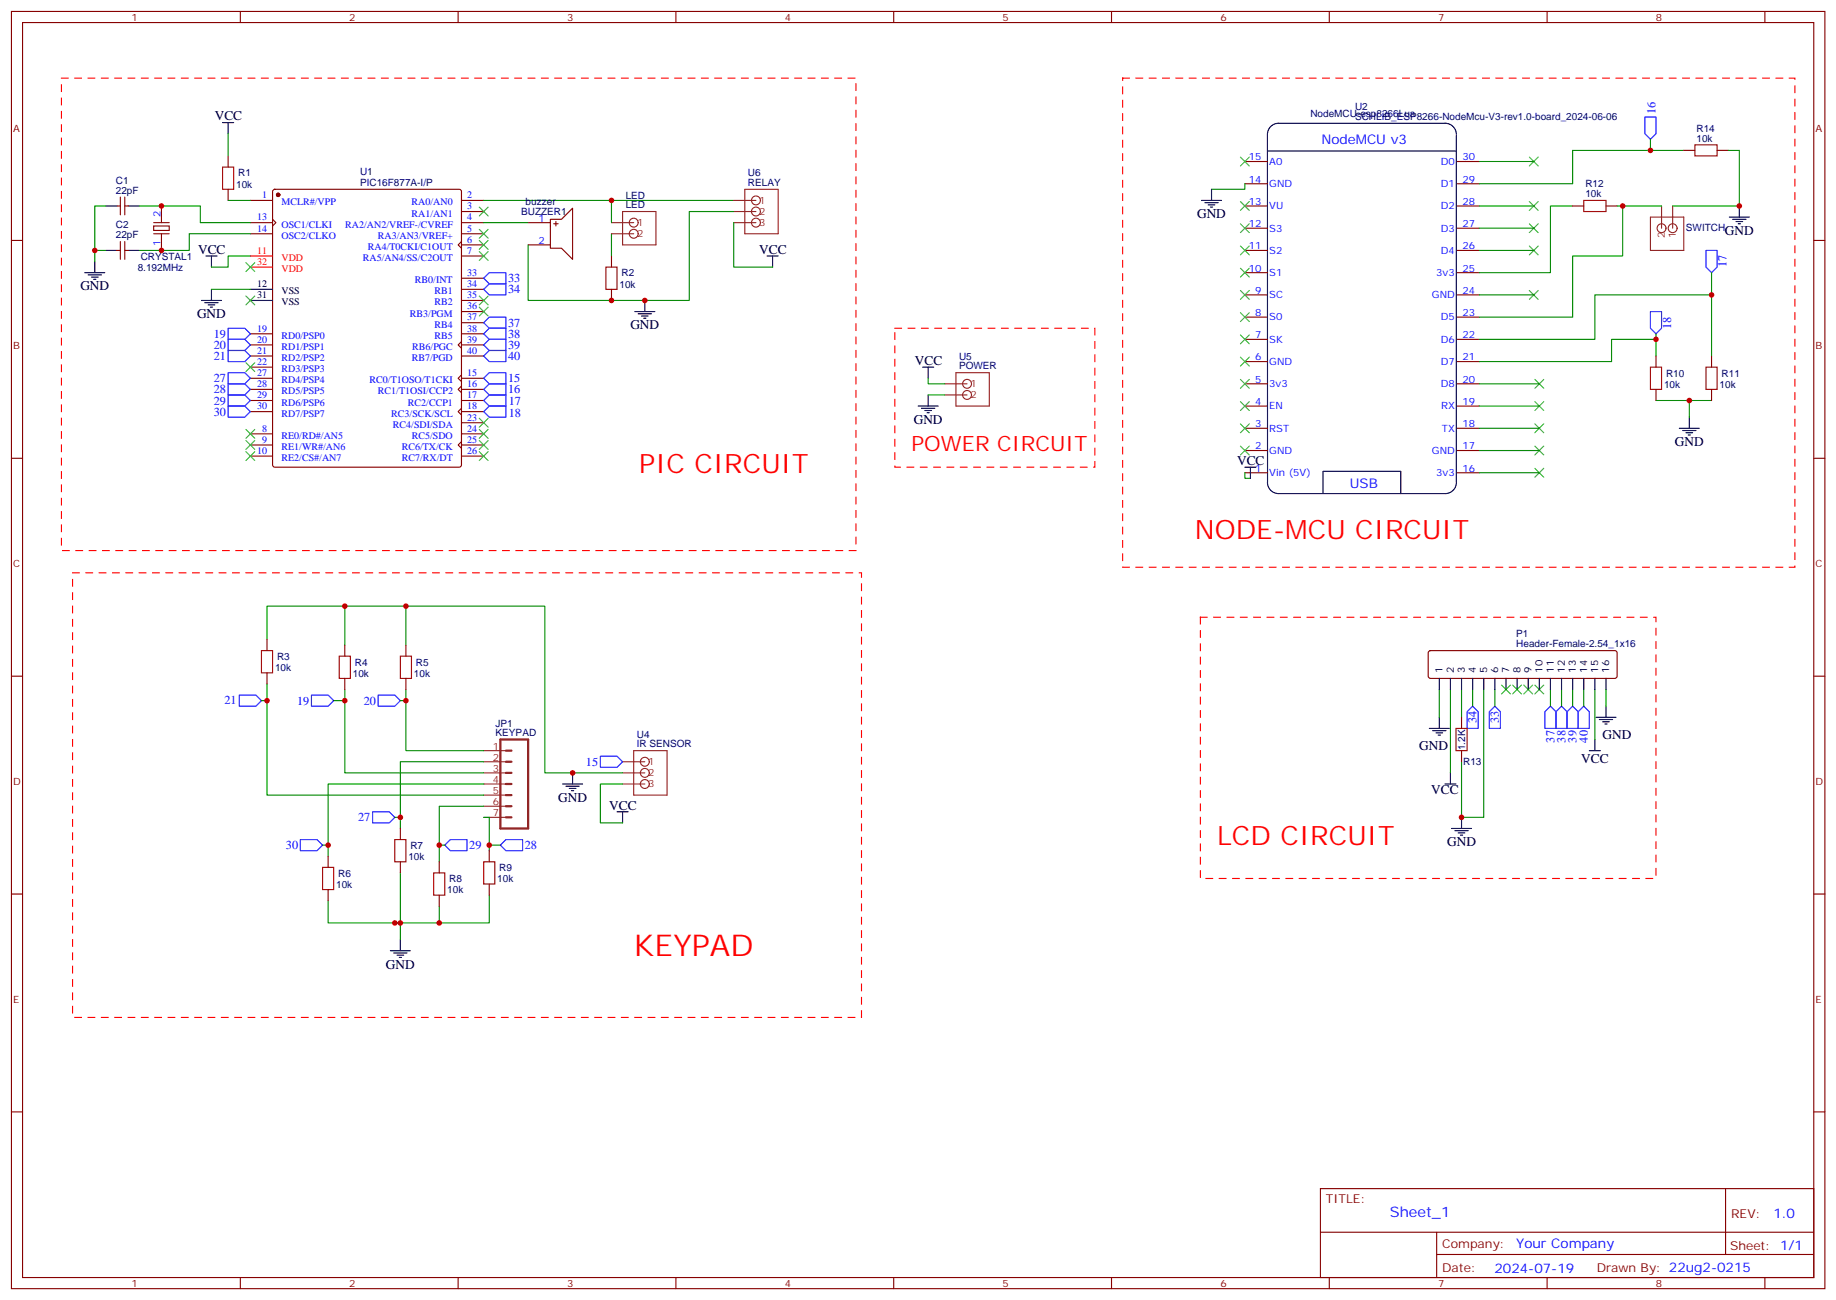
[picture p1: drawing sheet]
<svg xmlns="http://www.w3.org/2000/svg" width="583mm" height="413mm" viewBox="0 0 583 413" stroke-linecap="round" stroke-linejoin="round" font-family="sans-serif">
<g fill="none" stroke="#870000" stroke-width=".35">
<path d="M3.6 3.6h575.8v405.4h-575.8zM7.2 7.2h568.6v398.2h-568.6zM76.3 3.6v3.6M145.5 3.6v3.6M214.6 3.6v3.6M283.7 3.6v3.6M352.9 3.6v3.6M422 3.6v3.6M491.2 3.6v3.6M560.3 3.6v3.6M72.4 49.5v3.5M395.2 58.3h7.1"/>
<path d="M395.2 51.3h7.1M462.6 58.3h7.1M462.6 51.3h7.1M534.6 47.7h3.5M545.1 47.7h3.6M3.6 76.3h3.6M37.1 65.4h1.1M37.1 79.5h1.1M38.2 62.5v5.7M38.2 76.7v5.6M39.6 65.4h1.1M39.6 79.5h1.1"/>
<path d="M39.6 62.5v5.7M39.6 76.7v5.6M48.8 71.7h4.9v1.4h-4.9zM51.3 65.4v5.3M51.3 74.2v5.3M72.4 60.1v3.5M79.5 74.2h7M79.5 70.7h7M79.5 63.6h7M86.5 69.6l1.1 1.1-1.1 1M86.8 60.3l.4-.2h58.6l.5 .2 .2 .5v86.8l-.2 .5-.5 .2h-58.6l-.5-.3-.2-.4v-86.8zM146.5 76.7l-1 1 1 1.1"/>
<path d="M146.5 74.2h7.1M146.5 70.7h7.1M146.5 77.7h7.1M146.5 67.1h7.1M146.5 63.6h7.1M167.7 70.7h7M167.7 77.7h7M174.7 69.6h3.6l3.5-3.5v16.2l-3.5-3.5h-3.6zM175.8 71h1.4M176.5 70.3v1.4M395.2 65.4h7.1M395.2 72.4h7.1"/>
<path d="M395.2 79.5h7.1M462.6 65.4h7.1M462.6 72.4h7.1M462.6 79.5h7.1M499.3 65.4h3.5M509.9 65.4h3.5M575.8 76.3h3.6M146.5 98.9h7.1M146.5 95.4h7.1M146.5 91.8h7.1M146.5 88.3h7.1M146.5 81.2h7.1"/>
<path d="M194.1 81.2v3.6M194.1 91.8v3.6M395.2 86.5h7.1M395.2 93.6h7.1M462.6 86.5h7.1M462.6 93.6h7.1M79.5 113h7M79.5 109.5h7M79.5 105.9h7M79.5 116.5h7M146.5 108.4l-1 1.1 1 1M146.5 119l-1 1.1 1 1"/>
<path d="M146.5 113h7.1M146.5 109.5h7.1M146.5 105.9h7.1M146.5 102.4h7.1M395.2 100.6h7.1M395.2 107.7h7.1M395.2 114.8h7.1M462.6 100.6h7.1M462.6 107.7h7.1M462.6 114.8h7.1M525.7 113v3.5M543.4 113v3.5"/>
<path d="M79.5 130.6h7M79.5 127.1h7M79.5 123.6h7M79.5 120.1h7M79.5 137.7h7M146.5 129.6l-1 1 1 1.1M146.5 122.5l-1 1.1 1 1M146.5 130.6h7.1M146.5 127.1h7.1M146.5 123.6h7.1M146.5 120.1h7.1M146.5 137.7h7.1"/>
<path d="M146.5 134.2h7.1M395.2 121.8h7.1M395.2 128.9h7.1M395.2 135.9h7.1M462.6 121.8h7.1M462.6 128.9h7.1M462.6 135.9h7.1M525.7 123.6v3.5M543.4 123.6v3.5M3.6 145.5h3.6M79.5 144.7h7M79.5 141.2h7"/>
<path d="M146.5 140.2l-1 1 1 1.1M146.5 144.7h7.1M146.5 141.2h7.1M395.2 143h7.1M395.2 150h7.1M462.6 143h7.1M462.6 150h7.1M575.8 145.5h3.6M3.6 214.6h3.6M84.8 203v3.5M84.8 213.5v3.6M109.5 204.7v3.5"/>
<path d="M109.5 215.3v3.5M128.9 204.7v3.5M128.9 215.3v3.5M453.7 206.7l.4-.2h58.6l.5 .2 .2 .5v7.4l-.2 .5-.5 .2h-58.6l-.5-.2-.2-.5v-7.4zM575.8 214.6h3.6M464 227.6v3.6M464 238.2v3.6M104.2 271.7v3.6M127.1 262.9v3.6M127.1 273.5v3.5M139.5 273.5v3.5M155.3 270v3.5"/>
<path d="M3.6 283.7h3.6M104.2 282.3v3.6M139.5 284.1v3.5M155.3 280.6v3.5M575.8 283.7h3.6M3.6 352.9h3.6M575.8 352.9h3.6M419.2 377.2h156.6v28.2h-156.6zM547.8 377.2v20.9M419.2 391.1h156.5M456.1 398.1h119.6M456.1 391.1v14.1"/>
<path d="M76.3 405.4v3.6M145.5 405.4v3.6M214.6 405.4v3.6M283.7 405.4v3.6M352.9 405.4v3.6M422 405.4v3.6M491.2 405.4v3.6M560.3 405.4v3.6"/>
</g>
<circle cx="88.3" cy="61.8" r=".53" fill="#870000" stroke="#870000" stroke-width=".35"/>
<path d="M79.5 84.8h7M79.5 81.2h7" fill="none" stroke="#f00" stroke-width=".35"/>
<g fill="none" stroke="#000" stroke-width=".35">
<path d="M70.7 38.9h3.5M72.4 38.9v3.5M402.4 42.7a3.5 3.5 0 0 1 3.5-3.6h52.9a3.5 3.5 0 0 1 3.6 3.6M402.4 47.9h60M402.4 42.6v110.5M462.4 42.9v110.1M33.6 65.4h3.5M33.6 79.5h3.5M40.7 65.4h3.5M40.7 79.5h3.5M381.5 63.6h6.3M382.5 64.3h4.3"/>
<path d="M383.6 65h2.1M384.3 65.7h.7M384.6 60.1v3.5M549 68.9h6.4M550.1 69.6h4.2M551.1 70.3h2.2M551.9 71h.7M552.2 65.4v3.5M26.9 86.5h6.4M28 87.2h4.2M29 87.9h2.2M29.7 88.7h.7"/>
<path d="M30.1 83v3.5M64 95.4h6.3M65 96.1h4.3M65.4 81.2h3.5M66.1 96.8h2.1M66.8 97.5h.7M67.1 81.2v3.6M67.1 91.8v3.6M79.5 95.4h7M79.5 91.8h7M201.5 98.9h6.4M202.6 99.6h4.2"/>
<path d="M204.7 95.4v3.5M243.5 81.2h3.6M245.3 81.2v3.6M203.7 100.3h2.1M204.4 101h.7M292.9 116.5h3.5M294.7 116.5v3.6M291.5 128.9h6.4M292.6 129.6h4.2M293.6 130.3h2.1M294.3 131h.7M294.7 125.3v3.6"/>
<path d="M533.2 135.9h6.3M534.2 136.6h4.2M535.3 137.3h2.1M536 138h.7M536.3 132.4v3.5M395.2 148.3h3.5M397 148.3v3.5M402.4 153.1a3.5 3.5 0 0 0 3.5 3.5h52.9a3.5 3.5 0 0 0 3.6-3.5M420 156.6v-7h24.7v7M457 215.3v3.5M460.5 215.3v3.5M464 215.3v3.5"/>
<path d="M467.5 215.3v3.5M471.1 215.3v3.5M474.6 215.3v3.5M478.1 215.3v3.5M481.6 215.3v3.5M485.2 215.3v3.5M488.7 215.3v3.5M492.2 215.3v3.5M495.8 215.3v3.5M499.3 215.3v3.5M502.8 215.3v3.5M506.3 215.3v3.5"/>
<path d="M509.9 215.3v3.5M453.8 231.2h6.3M454.8 231.9h4.3M455.9 232.6h2.1M456.6 233.3h.7M457 227.6v3.6M504.6 238.2h3.5M506.3 234.7v3.5M506.7 227.6h6.3M507.8 228.4h4.2M508.8 229.1h2.1M509.5 229.8h.7"/>
<path d="M509.9 224.1v3.5M178.6 248.8h6.4M179.7 249.5h4.2M180.7 250.2h2.1M181.4 250.9h.7M181.8 245.3v3.5M195.9 257.6h3.5M197.7 257.6v3.6M458.7 248.8h3.5M460.5 245.3v3.5M464 259.4v3.5M460.8 262.9h6.4"/>
<path d="M461.9 263.6h4.2M463 264.3h2.1M463.7 265h.7M127.1 298.2v3.5M123.9 301.7h6.4M125 302.4h4.2M126 303.1h2.2M126.8 303.8h.7"/>
</g>
<path d="M48.8 70.7h4.9M48.8 74.2h4.9" fill="none" stroke="#871200" stroke-width=".35"/>
<g fill="none" stroke="#8c2424" stroke-width=".35">
<path d="M194.1 70.7h7.1M194.1 74.2h7.1M197.7 67.1h10.5v10.6h-10.5zM232.9 63.6h7.1M232.9 67.1h7.1M232.9 70.7h7.1M236.5 60.1h10.6v14.1h-10.6zM524 68.9h10.6v10.6h-10.6zM527.5 65.4v7M531 65.4v7M303.5 118.3h10.6v10.6h-10.6zM300 121.8h7"/>
<path d="M300 125.3h7M153.6 238.2h7M201.2 238.2h10.6v14.1h-10.6zM153.6 241.8h7M153.6 245.3h7M153.6 248.8h7M153.6 252.3h7M153.6 255.9h7M153.6 259.4h7M197.7 241.8h7M197.7 245.3h7M197.7 248.8h7"/>
<circle cx="201.2" cy="70.7" r="1.41"/>
<circle cx="201.2" cy="74.2" r="1.41"/>
<circle cx="240" cy="63.6" r="1.41"/>
<circle cx="240" cy="67.1" r="1.41"/>
<circle cx="240" cy="70.7" r="1.41"/>
<circle cx="527.5" cy="72.4" r="1.41"/>
<circle cx="531" cy="72.4" r="1.41"/>
<circle cx="307" cy="121.8" r="1.41"/>
<circle cx="307" cy="125.3" r="1.41"/>
<circle cx="204.7" cy="245.3" r="1.41"/>
<circle cx="204.7" cy="241.8" r="1.41"/>
<circle cx="204.7" cy="248.8" r="1.41"/>
</g>
<path d="M158.9 234.7h8.8v28.2h-8.8zM160.6 238.2h1.8M160.6 245.3h1.8M160.6 241.8h1.8M160.6 252.3h1.8M160.6 248.8h1.8M160.6 255.9h1.8M160.6 259.4h1.8" fill="none" stroke="#8c2424" stroke-width=".71"/>
<g fill="none" stroke="#008700" stroke-width=".35">
<path d="M72.4 42.4v7.1M395.2 58.3v1.8h-10.6M469.7 51.3h17.2M524 44.2v3.5M534.6 47.7h-35.3v10.6h-29.6M548.7 47.7h3.5v17.7h-21.2M30.1 79.5h3.5M33.6 65.4h-3.5v17.6M44.2 65.4h19.4v5.3h15.9M72.4 63.6h7.1M79.5 74.2h-19.4v5.3h-15.9M153.6 63.6h79.3"/>
<path d="M153.6 70.7h14.1M194.1 74.2v7M194.1 63.6v7.1M232.9 70.7v14.1h12.4M232.9 67.1h-14.1v28.3h-51.1v-17.7M469.7 79.5h17.2M469.7 65.4h17.2M469.7 72.4h17.2M499.3 65.4h-7.1v21.1h-22.5M513.4 65.4h14.1M515.2 65.4v15.8h-15.9v19.4h-29.6M67.1 91.8h12.4"/>
<path d="M79.5 81.2h-7.1v3.6h-5.3M469.7 93.6h17.2M543.4 86.5v7.1M469.7 107.7h36.6v-14.1h37.1v19.4M525.7 113v-5.3h-14.1v7.1h-41.9M525.7 105.9v1.8M294.7 120.1v1.7h5.3M294.7 125.3h5.3M469.7 121.8h19M469.7 128.9h19M469.7 135.9h19M525.7 127.1h10.6v5.3"/>
<path d="M536.3 127.1h7.1M395.2 150v1.8h1.8M469.7 143h19M469.7 150h19M109.5 192.4h19.4v12.3M128.9 192.4h44.1v52.9h24.7M84.8 217.1v35.2h68.8M84.8 203v-10.6h24.7v12.3M109.5 218.8v26.5h44.1M128.9 218.8v19.4h24.7M457 218.8v8.8M460.5 218.8v26.5"/>
<path d="M464 218.8v8.8M467.5 218.8v5.3M471.1 218.8v40.6h-7.1v-17.6M474.6 218.8v5.3M492.2 218.8v5.3M495.8 218.8v5.3M499.3 218.8v5.3M502.8 218.8v5.3M506.3 218.8v15.9M509.9 218.8v5.3M83 222.4h1.8M105.9 222.4h3.6"/>
<path d="M127.1 222.4h1.8M125.3 259.4h1.8M153.6 241.8h-26.5v21.1M153.6 248.8h-49.4v22.9M153.6 255.9h-14.1v17.6M153.6 259.4h1.7v10.6M197.7 248.8h-7.1v12.4h7.1M102.4 268.2h1.8M127.1 277v15.9h-22.9v-7M139.5 268.2h1.7M155.3 268.2h3.6M127.1 292.9v5.3"/>
<path d="M139.5 287.6v5.3h-14.2M155.3 284.1v8.8h-15.8"/>
</g>
<g fill="none" stroke="#a10000" stroke-width=".35">
<path d="M70.7 53h3.5v7.1h-3.5zM538.1 46h7v3.5h-7zM502.8 63.6h7.1v3.5h-7.1zM192.4 84.8h3.5v7h-3.5zM524 116.5h3.5v7.1h-3.5zM541.6 116.5h3.5v7.1h-3.5zM83 206.5h3.5v7h-3.5zM107.7 208.2h3.5v7.1h-3.5zM127.1 208.2h3.5v7.1h-3.5zM462.2 231.2h3.6v7h-3.6zM102.4 275.3h3.5v7h-3.5zM125.3 266.5h3.6v7h-3.6z"/>
<path d="M137.7 277h3.5v7.1h-3.5zM153.6 273.5h3.5v7.1h-3.5z"/>
</g>
<g fill="none" stroke="#3c3" stroke-width=".35">
<path d="M393.8 49.8l2.8 2.9M396.6 49.8l-2.8 2.9M485.5 49.8l2.9 2.9M488.4 49.8l-2.9 2.9M152.2 72.8l2.8 2.8M152.2 76.3l2.8 2.8M152.2 79.8l2.8 2.9M152.2 65.7l2.8 2.8M155 65.7l-2.8 2.8M155 72.8l-2.8 2.8M155 76.3l-2.8 2.8M155 79.8l-2.8 2.9"/>
<path d="M393.8 64l2.8 2.8M393.8 71l2.8 2.8M393.8 78.1l2.8 2.8M396.6 64l-2.8 2.8M396.6 71l-2.8 2.8M396.6 78.1l-2.8 2.8M485.5 64l2.9 2.8M485.5 71l2.9 2.8M485.5 78.1l2.9 2.8M488.4 64l-2.9 2.8M488.4 71l-2.9 2.8M488.4 78.1l-2.9 2.8"/>
<path d="M78.1 93.9l2.8 2.9M78.1 83.4l2.8 2.8M80.9 93.9l-2.8 2.9M80.9 83.4l-2.8 2.8M152.2 93.9l2.8 2.9M152.2 97.5l2.8 2.8M155 93.9l-2.8 2.9M155 97.5l-2.8 2.8M393.8 85.1l2.8 2.8M393.8 92.2l2.8 2.8M393.8 99.2l2.8 2.9M396.6 85.1l-2.8 2.8"/>
<path d="M396.6 92.2l-2.8 2.8M396.6 99.2l-2.8 2.9M485.5 92.2l2.9 2.8M488.4 92.2l-2.9 2.8M78.1 115.1l2.8 2.8M80.9 115.1l-2.8 2.8M393.8 106.3l2.8 2.8M393.8 113.3l2.8 2.9M396.6 106.3l-2.8 2.8M396.6 113.3l-2.8 2.9M78.1 136.3l2.8 2.8M78.1 139.8l2.8 2.8"/>
<path d="M80.9 136.3l-2.8 2.8M80.9 139.8l-2.8 2.8M152.2 139.8l2.8 2.8M152.2 132.8l2.8 2.8M152.2 136.3l2.8 2.8M155 139.8l-2.8 2.8M155 132.8l-2.8 2.8M155 136.3l-2.8 2.8M393.8 120.4l2.8 2.8M393.8 127.5l2.8 2.8M393.8 134.5l2.8 2.8M396.6 120.4l-2.8 2.8"/>
<path d="M396.6 127.5l-2.8 2.8M396.6 134.5l-2.8 2.8M487.3 120.4l2.8 2.8M487.3 127.5l2.8 2.8M487.3 134.5l2.8 2.8M490.1 120.4l-2.8 2.8M490.1 127.5l-2.8 2.8M490.1 134.5l-2.8 2.8M78.1 143.3l2.8 2.9M80.9 143.3l-2.8 2.9M152.2 143.3l2.8 2.9M155 143.3l-2.8 2.9"/>
<path d="M393.8 141.6l2.8 2.8M396.6 141.6l-2.8 2.8M487.3 141.6l2.8 2.8M487.3 148.6l2.8 2.8M490.1 141.6l-2.8 2.8M490.1 148.6l-2.8 2.8M476.7 217.4l2.8 2.8M479.5 217.4l-2.8 2.8M480.2 217.4l2.9 2.8M483.1 217.4l-2.9 2.8M483.8 217.4l2.8 2.8M486.6 217.4l-2.8 2.8"/>
<path d="M487.3 217.4l2.8 2.8M490.1 217.4l-2.8 2.8"/>
</g>
<g fill="none" stroke="#00f" stroke-width=".35">
<path d="M522.2 37.1h3.5v5.3l-1.7 1.8-1.8-1.8zM541.6 79.5h3.5v5.3l-1.7 1.7-1.8-1.7zM153.6 88.3l1.7-1.8h5.3v3.6h-5.3zM153.6 91.8l1.7-1.7h5.3v3.5h-5.3zM524 98.9h3.5v5.3l-1.8 1.7-1.7-1.7zM72.4 118.3h5.3l1.8 1.8-1.8 1.7h-5.3zM72.4 104.2h5.3l1.8 1.7-1.8 1.8h-5.3zM72.4 107.7h5.3l1.8 1.8-1.8 1.7h-5.3zM72.4 111.2h5.3l1.8 1.8-1.8 1.8h-5.3zM153.6 105.9l1.7-1.7h5.3v3.5h-5.3zM153.6 113l1.7-1.8h5.3v3.6h-5.3zM155.3 100.6h5.3v3.6h-5.3l-1.7-1.8z"/>
<path d="M155.3 107.7h5.3v3.5h-5.3l-1.7-1.7zM72.4 121.8h5.3l1.8 1.8-1.8 1.7h-5.3zM72.4 125.3h5.3l1.8 1.8-1.8 1.8h-5.3zM72.4 128.9h5.3l1.8 1.7-1.8 1.8h-5.3zM153.6 120.1l1.7-1.8h5.3v3.5h-5.3zM153.6 123.6l1.7-1.8h5.3v3.5h-5.3zM153.6 127.1l1.7-1.8h5.3v3.6h-5.3zM153.6 130.6l1.7-1.7h5.3v3.5h-5.3zM76 220.6h5.2l1.8 1.8-1.8 1.7h-5.2zM98.9 220.6h5.3l1.7 1.8-1.7 1.7h-5.3zM120.1 220.6h5.2l1.8 1.8-1.8 1.7h-5.2zM190.6 240h5.3l1.8 1.8-1.8 1.7h-5.3z"/>
<path d="M465.8 225.9l1.7-1.8 1.8 1.8v5.3h-3.5zM474.6 224.1l1.8 1.8v5.3h-3.6v-5.3zM492.2 224.1l1.8 1.8v5.3h-3.5v-5.3zM495.8 224.1l1.7 1.8v5.3h-3.5v-5.3zM497.5 225.9l1.8-1.8 1.8 1.8v5.3h-3.6zM502.8 224.1l1.8 1.8v5.3h-3.5v-5.3zM118.3 257.6h5.3l1.7 1.8-1.7 1.8h-5.3zM95.4 266.5h5.2l1.8 1.7-1.8 1.8h-5.2zM141.2 268.2l1.8-1.7h5.3v3.5h-5.3zM160.6 266.5h5.3v3.5h-5.3l-1.7-1.8z"/>
</g>
<path d="M19.5 24.8h252.2v149.9h-252.2zM356.4 24.8h213.4v155.2h-213.4zM284.1 104.2h63.5v44.1h-63.5zM23 181.8h250.5v141.1h-250.5zM381.1 195.9h144.6v82.9h-144.6z" fill="none" stroke="#f00" stroke-width=".35" stroke-dasharray="2.1 2.1"/>
<g fill="#c00">
<circle cx="51.3" cy="65.4" r=".88"/>
<circle cx="51.3" cy="79.5" r=".88"/>
<circle cx="30.1" cy="79.5" r=".88"/>
<circle cx="536.3" cy="127.1" r=".88"/>
<circle cx="525.7" cy="107.7" r=".88"/>
<circle cx="543.4" cy="93.6" r=".88"/>
<circle cx="128.9" cy="222.4" r=".88"/>
<circle cx="109.5" cy="222.4" r=".88"/>
<circle cx="84.8" cy="222.4" r=".88"/>
<circle cx="109.5" cy="192.4" r=".88"/>
<circle cx="128.9" cy="192.4" r=".88"/>
<circle cx="181.8" cy="245.3" r=".88"/>
<circle cx="127.1" cy="259.4" r=".88"/>
<circle cx="139.5" cy="268.2" r=".88"/>
<circle cx="104.2" cy="268.2" r=".88"/>
<circle cx="139.5" cy="292.9" r=".88"/>
<circle cx="155.3" cy="268.2" r=".88"/>
<circle cx="464" cy="259.4" r=".88"/>
<circle cx="125.3" cy="292.9" r=".88"/>
<circle cx="127.1" cy="292.9" r=".88"/>
<circle cx="204.7" cy="95.4" r=".88"/>
<circle cx="524" cy="47.7" r=".88"/>
<circle cx="194.1" cy="95.4" r=".88"/>
<circle cx="194.1" cy="63.6" r=".88"/>
<circle cx="515.2" cy="65.4" r=".88"/>
<circle cx="552.2" cy="65.4" r=".88"/>
</g>
<text font-size="9.5" fill="#f00" x="201.2" y="303.5">KEYPAD</text>
<g font-size="8.5" fill="#f00">
<text x="203" y="150">PIC CIRCUIT</text>
<text x="379.3" y="171.2">NODE-MCU CIRCUIT</text>
<text x="386.4" y="268.2">LCD CIRCUIT</text>
</g>
<text font-size="6.7" fill="#f00" x="289.4" y="143">POWER CIRCUIT</text>
<text font-size="4.6" fill="#00f" x="441.3" y="386.3">Sheet_1</text>
<g font-size="4.2">
<text x="68.2" y="38.2">VCC</text>
<text x="380" y="69.3">GND</text>
<text x="547.6" y="74.5">GND</text>
<text x="62.9" y="80.5">VCC</text>
<text x="241.1" y="80.5">VCC</text>
<text x="25.5" y="92.2">GND</text>
<text x="62.5" y="101">GND</text>
<text x="200.1" y="104.5">GND</text>
<text x="290.4" y="115.8">VCC</text>
<text x="290.1" y="134.5">GND</text>
<text x="531.7" y="141.6">GND</text>
<text x="392.7" y="147.6">VCC</text>
<text x="450.6" y="237.9">GND</text>
<text x="508.8" y="234.4">GND</text>
<text x="502" y="242.2">VCC</text>
<text x="454.4" y="252">VCC</text>
<text x="177.2" y="254.5">GND</text>
<text x="193.4" y="256.9">VCC</text>
<text x="459.4" y="268.6">GND</text>
<text x="122.5" y="307.4">GND</text>
</g>
<g font-size="4.2" fill="#00f">
<text x="419.5" y="45.6">NodeMCU v3</text>
<text x="428.6" y="155">USB</text>
<text x="563" y="386.5">1.0</text>
<text x="481.4" y="396">Your Company</text>
<text x="474.5" y="403.9">2024-07-19</text>
</g>
<g font-size="3.9" fill="#00f">
<text x="525.5" y="36.2" transform="rotate(-90 525.5 36.2)">16</text>
<text x="161.3" y="89.6">33</text>
<text x="548.2" y="84.9" transform="rotate(-90 548.2 84.9)">17</text>
<text x="161.3" y="93.1">34</text>
<text x="67.8" y="107.2">19</text>
<text x="161.3" y="103.7">37</text>
<text x="161.3" y="107.2">38</text>
<text x="530.5" y="104.3" transform="rotate(-90 530.5 104.3)">18</text>
<text x="67.8" y="110.7">20</text>
<text x="161.3" y="110.7">39</text>
<text x="67.8" y="114.3">21</text>
<text x="161.3" y="114.3">40</text>
<text x="67.8" y="121.3">27</text>
<text x="67.8" y="124.8">28</text>
<text x="161.3" y="121.3">15</text>
<text x="161.3" y="124.8">16</text>
<text x="67.8" y="128.4">29</text>
<text x="67.8" y="131.9">30</text>
<text x="161.5" y="128.7">17</text>
<text x="161.5" y="132.2">18</text>
<text x="71.3" y="223.4">21</text>
<text x="94.3" y="223.6">19</text>
<text x="115.5" y="223.6">20</text>
<text x="468.8" y="229.5" transform="rotate(-90 468.8 229.5)">34</text>
<text x="475.8" y="229.5" transform="rotate(-90 475.8 229.5)">33</text>
<text x="493.5" y="235.6" transform="rotate(-90 493.5 235.6)">37</text>
<text x="497" y="235.6" transform="rotate(-90 497 235.6)">38</text>
<text x="500.5" y="235.6" transform="rotate(-90 500.5 235.6)">39</text>
<text x="504.1" y="235.6" transform="rotate(-90 504.1 235.6)">40</text>
<text x="186" y="243">15</text>
<text x="113.7" y="260.7">27</text>
<text x="90.8" y="269.5">30</text>
<text x="149" y="269.6">29</text>
<text x="166.6" y="269.5">28</text>
</g>
<g font-size="3.9" fill="#800">
<text x="421" y="381.8">TITLE:</text>
<text x="549.6" y="386.5">REV:</text>
<text x="457.9" y="396">Company:</text>
<text x="549.2" y="396.6">Sheet: 1/1</text>
<text x="457.9" y="403.7">Date:</text>
<text x="506.9" y="403.8">Drawn By: 22ug2-0215</text>
</g>
<g font-size="3.2" fill="#800">
<text x="41.7" y="6.6">1</text>
<text x="110.9" y="6.6">2</text>
<text x="180" y="6.6">3</text>
<text x="249.2" y="6.6">4</text>
<text x="318.3" y="6.6">5</text>
<text x="387.5" y="6.6">6</text>
<text x="456.6" y="6.6">7</text>
<text x="525.7" y="6.6">8</text>
<text x="4.2" y="41.7">A</text>
<text x="576.4" y="41.7">A</text>
<text x="4.2" y="110.9">B</text>
<text x="576.4" y="110.9">B</text>
<text x="4.2" y="180">C</text>
<text x="576.4" y="180">C</text>
<text x="4.2" y="249.2">D</text>
<text x="576.4" y="249.2">D</text>
<text x="4.2" y="318.3">E</text>
<text x="576.4" y="318.3">E</text>
<text x="41.7" y="408.4">1</text>
<text x="110.9" y="408.4">2</text>
<text x="180" y="408.4">3</text>
<text x="249.2" y="408.4">4</text>
<text x="318.3" y="408.4">5</text>
<text x="387.5" y="408.4">6</text>
<text x="456.6" y="408.4">7</text>
<text x="525.7" y="408.4">8</text>
</g>
<g font-size="3.2" fill="#000080">
<text x="430.2" y="34.8">U2</text>
<text x="416" y="37.1">NodeMCU-esp8266Lua</text>
<text x="430.2" y="38.1">SCHLIB_ESP8266-NodeMcu-V3-rev1.0-board_2024-06-06</text>
<text x="538.6" y="41.7">R14</text>
<text x="538.6" y="44.9">10k</text>
<text x="36.8" y="58.3">C1</text>
<text x="75" y="59.5">10k</text>
<text x="75.6" y="56">R1</text>
<text x="114.3" y="58.9">PIC16F877A-I/P</text>
<text x="114.3" y="55.6">U1</text>
<text x="237.5" y="59">RELAY</text>
<text x="237.5" y="56">U6</text>
<text x="503.3" y="59.5">R12</text>
<text x="36.8" y="61.5">22pF</text>
<text x="166.9" y="65">buzzer</text>
<text x="198.7" y="63">LED</text>
<text x="503.3" y="62.5">10k</text>
<text x="165.5" y="68.3">BUZZER1</text>
<text x="198.7" y="66.1">LED</text>
<text x="36.8" y="75.6">22pF</text>
<text x="36.8" y="72.4">C2</text>
<text x="535.3" y="73.2">SWITCH</text>
<text x="44.7" y="82.4">CRYSTAL1</text>
<text x="43.7" y="85.9">8.192MHz</text>
<text x="197.3" y="87.7">R2</text>
<text x="196.7" y="91.3">10k</text>
<text x="304.5" y="117.2">POWER</text>
<text x="304.5" y="114.2">U5</text>
<text x="528.9" y="119.5">R10</text>
<text x="546.6" y="119.5">R11</text>
<text x="528.3" y="123">10k</text>
<text x="545.9" y="123">10k</text>
<text x="481.4" y="202.2">P1</text>
<text x="88" y="209.5">R3</text>
<text x="481.4" y="205.4">Header-Female-2.54_1x16</text>
<text x="87.3" y="213">10k</text>
<text x="112" y="214.7">10k</text>
<text x="112.7" y="211.2">R4</text>
<text x="131.4" y="214.7">10k</text>
<text x="132.1" y="211.2">R5</text>
<text x="157.4" y="233.6">KEYPAD</text>
<text x="157.4" y="230.6">JP1</text>
<text x="202.2" y="237.2">IR SENSOR</text>
<text x="202.2" y="234.1">U4</text>
<text x="465.1" y="238.1" transform="rotate(-90 465.1 238.1)">1.2K</text>
<text x="464.5" y="242.9">R13</text>
<text x="130.3" y="269.4">R7</text>
<text x="129.7" y="273">10k</text>
<text x="106.7" y="281.8">10k</text>
<text x="107.4" y="278.2">R6</text>
<text x="142.6" y="280">R8</text>
<text x="157.9" y="280">10k</text>
<text x="158.5" y="276.5">R9</text>
<text x="142" y="283.5">10k</text>
</g>
<g font-size="3.2" fill="#00f">
<text x="396.5" y="50.9">15</text>
<text x="403" y="52.3">A0</text>
<text x="457.4" y="52.3">D0</text>
<text x="464.4" y="50.9">30</text>
<text x="396.5" y="58">14</text>
<text x="403" y="59.4">GND</text>
<text x="457.4" y="59.4">D1</text>
<text x="464.4" y="58">29</text>
<text x="83.2" y="62.9">1</text>
<text x="89.4" y="65.2">MCLR#/VPP</text>
<text x="130.7" y="65.2">RA0/AN0</text>
<text x="148.3" y="62.9">2</text>
<text x="396.5" y="65">13</text>
<text x="464.4" y="65">28</text>
<text x="50.9" y="68.9" transform="rotate(-90 50.9 68.9)">2</text>
<text x="81.6" y="70">13</text>
<text x="130.7" y="68.7">RA1/AN1</text>
<text x="148.3" y="70">4</text>
<text x="148.3" y="66.4">3</text>
<text x="171" y="70.3">1</text>
<text x="403" y="66.4">VU</text>
<text x="457.4" y="66.4">D2</text>
<text x="50.9" y="78" transform="rotate(-90 50.9 78)">1</text>
<text x="81.6" y="73.5">14</text>
<text x="89.4" y="75.8">OSC2/CLKO</text>
<text x="89.4" y="72.2">OSC1/CLKI</text>
<text x="109.6" y="72.2">RA2/AN2/VREF-/CVREF</text>
<text x="119.9" y="75.8">RA3/AN3/VREF+</text>
<text x="148.3" y="77">6</text>
<text x="148.3" y="73.5">5</text>
<text x="171" y="77.4">2</text>
<text x="396.5" y="72.1">12</text>
<text x="403" y="73.5">S3</text>
<text x="457.4" y="73.5">D3</text>
<text x="464.4" y="72.1">27</text>
<text x="115.2" y="82.8">RA5/AN4/SS/C2OUT</text>
<text x="116.8" y="79.3">RA4/T0CKI/C1OUT</text>
<text x="148.3" y="80.5">7</text>
<text x="396.5" y="79.1">11</text>
<text x="403" y="80.5">S2</text>
<text x="457.4" y="80.5">D4</text>
<text x="464.4" y="79.1">26</text>
<text x="131.7" y="89.9">RB0/INT</text>
<text x="148.3" y="87.6">33</text>
<text x="396.5" y="86.2">10</text>
<text x="403" y="87.6">S1</text>
<text x="456" y="87.6">3v3</text>
<text x="464.4" y="86.2">25</text>
<text x="137.9" y="93.4">RB1</text>
<text x="148.3" y="94.7">35</text>
<text x="148.3" y="91.1">34</text>
<text x="398.5" y="93.2">9</text>
<text x="403" y="94.7">SC</text>
<text x="454.6" y="94.7">GND</text>
<text x="464.4" y="93.2">24</text>
<text x="130.2" y="100.5">RB3/PGM</text>
<text x="137.9" y="96.9">RB2</text>
<text x="148.3" y="101.7">37</text>
<text x="148.3" y="98.2">36</text>
<text x="398.5" y="100.3">8</text>
<text x="403" y="101.7">S0</text>
<text x="457.4" y="101.7">D5</text>
<text x="464.4" y="100.3">23</text>
<text x="81.6" y="105.2">19</text>
<text x="89.4" y="107.5">RD0/PSP0</text>
<text x="137.9" y="107.5">RB5</text>
<text x="137.9" y="104">RB4</text>
<text x="148.3" y="105.2">38</text>
<text x="398.5" y="107.4">7</text>
<text x="464.4" y="107.4">22</text>
<text x="81.6" y="112.3">21</text>
<text x="81.6" y="108.8">20</text>
<text x="89.4" y="111.1">RD1/PSP1</text>
<text x="130.9" y="111.1">RB6/PGC</text>
<text x="148.3" y="112.3">40</text>
<text x="148.3" y="108.8">39</text>
<text x="403" y="108.8">SK</text>
<text x="457.4" y="108.8">D6</text>
<text x="81.6" y="119.3">27</text>
<text x="81.6" y="115.8">22</text>
<text x="89.4" y="118.1">RD3/PSP3</text>
<text x="89.4" y="114.6">RD2/PSP2</text>
<text x="130.7" y="114.6">RB7/PGD</text>
<text x="148.3" y="119.3">15</text>
<text x="398.5" y="114.4">6</text>
<text x="403" y="115.8">GND</text>
<text x="457.4" y="115.8">D7</text>
<text x="464.4" y="114.4">21</text>
<text x="81.6" y="122.9">28</text>
<text x="89.4" y="125.2">RD5/PSP5</text>
<text x="89.4" y="121.6">RD4/PSP4</text>
<text x="117.3" y="121.6">RC0/T1OSO/T1CKI</text>
<text x="120" y="125.2">RC1/T1OSI/CCP2</text>
<text x="148.3" y="122.9">16</text>
<text x="398.5" y="121.5">5</text>
<text x="403" y="122.9">3v3</text>
<text x="457.4" y="122.9">D8</text>
<text x="464.4" y="121.5">20</text>
<text x="81.6" y="129.9">30</text>
<text x="81.6" y="126.4">29</text>
<text x="89.4" y="128.7">RD6/PSP6</text>
<text x="129.5" y="128.7">RC2/CCP1</text>
<text x="148.3" y="129.9">18</text>
<text x="148.3" y="126.4">17</text>
<text x="398.5" y="128.5">4</text>
<text x="403" y="129.9">EN</text>
<text x="457.5" y="129.9">RX</text>
<text x="464.4" y="128.5">19</text>
<text x="83.2" y="137">8</text>
<text x="89.4" y="132.2">RD7/PSP7</text>
<text x="124.2" y="132.2">RC3/SCK/SCL</text>
<text x="124.7" y="135.7">RC4/SDI/SDA</text>
<text x="148.3" y="137">24</text>
<text x="148.3" y="133.5">23</text>
<text x="398.5" y="135.6">3</text>
<text x="403" y="137">RST</text>
<text x="457.8" y="137">TX</text>
<text x="464.4" y="135.6">18</text>
<text x="83.2" y="140.5">9</text>
<text x="89.4" y="142.8">RE1/WR#/AN6</text>
<text x="89.4" y="139.3">RE0/RD#/AN5</text>
<text x="127.5" y="142.8">RC6/TX/CK</text>
<text x="130.7" y="139.3">RC5/SDO</text>
<text x="148.3" y="140.5">25</text>
<text x="398.5" y="142.6">2</text>
<text x="464.4" y="142.6">17</text>
<text x="81.6" y="144">10</text>
<text x="89.4" y="146.3">RE2/CS#/AN7</text>
<text x="127.5" y="146.3">RC7/RX/DT</text>
<text x="148.3" y="144">26</text>
<text x="398.5" y="149.7">1</text>
<text x="403" y="144">GND</text>
<text x="454.6" y="144">GND</text>
<text x="464.4" y="149.7">16</text>
<text x="403" y="151.1">Vin (5V)</text>
<text x="456" y="151.1">3v3</text>
</g>
<g font-size="3.2" fill="#8d2323">
<text x="241.1" y="64.7">1</text>
<text x="202.2" y="71.7">1</text>
<text x="241.1" y="68.2">2</text>
<text x="241.1" y="71.7">3</text>
<text x="202.2" y="75.2">2</text>
<text x="528.6" y="75.5" transform="rotate(-90 528.6 75.5)">2</text>
<text x="532.1" y="75.5" transform="rotate(-90 532.1 75.5)">1</text>
<text x="308.1" y="122.9">1</text>
<text x="308.1" y="126.4">2</text>
<text x="156.5" y="237.9">1</text>
<text x="156.5" y="241.4">2</text>
<text x="156.5" y="244.9">3</text>
<text x="205.8" y="242.8">1</text>
<text x="156.5" y="248.5">4</text>
<text x="156.5" y="252">5</text>
<text x="205.8" y="246.3">2</text>
<text x="205.8" y="249.9">3</text>
<text x="156.5" y="255.5">6</text>
<text x="156.5" y="259">7</text>
</g>
<g font-size="3.2" fill="#f00">
<text x="81.6" y="80.5">11</text>
<text x="89.4" y="82.8">VDD</text>
<text x="81.6" y="84.1">32</text>
<text x="89.4" y="86.4">VDD</text>
</g>
<g font-size="3.2">
<text x="81.6" y="94.7">31</text>
<text x="81.6" y="91.1">12</text>
<text x="89.4" y="93.4">VSS</text>
<text x="89.4" y="96.9">VSS</text>
<text x="458" y="213.5" transform="rotate(-90 458 213.5)">1</text>
<text x="461.5" y="213.5" transform="rotate(-90 461.5 213.5)">2</text>
<text x="465.1" y="213.5" transform="rotate(-90 465.1 213.5)">3</text>
<text x="468.6" y="213.5" transform="rotate(-90 468.6 213.5)">4</text>
<text x="472.1" y="213.5" transform="rotate(-90 472.1 213.5)">5</text>
<text x="475.7" y="213.5" transform="rotate(-90 475.7 213.5)">6</text>
<text x="479.2" y="213.5" transform="rotate(-90 479.2 213.5)">7</text>
<text x="482.7" y="213.5" transform="rotate(-90 482.7 213.5)">8</text>
<text x="486.2" y="213.5" transform="rotate(-90 486.2 213.5)">9</text>
<text x="489.8" y="213.5" transform="rotate(-90 489.8 213.5)">10</text>
<text x="493.3" y="213.5" transform="rotate(-90 493.3 213.5)">11</text>
<text x="496.8" y="213.5" transform="rotate(-90 496.8 213.5)">12</text>
<text x="500.3" y="213.5" transform="rotate(-90 500.3 213.5)">13</text>
<text x="503.9" y="213.5" transform="rotate(-90 503.9 213.5)">14</text>
<text x="507.4" y="213.5" transform="rotate(-90 507.4 213.5)">15</text>
<text x="510.9" y="213.5" transform="rotate(-90 510.9 213.5)">16</text>
</g>
</svg>
